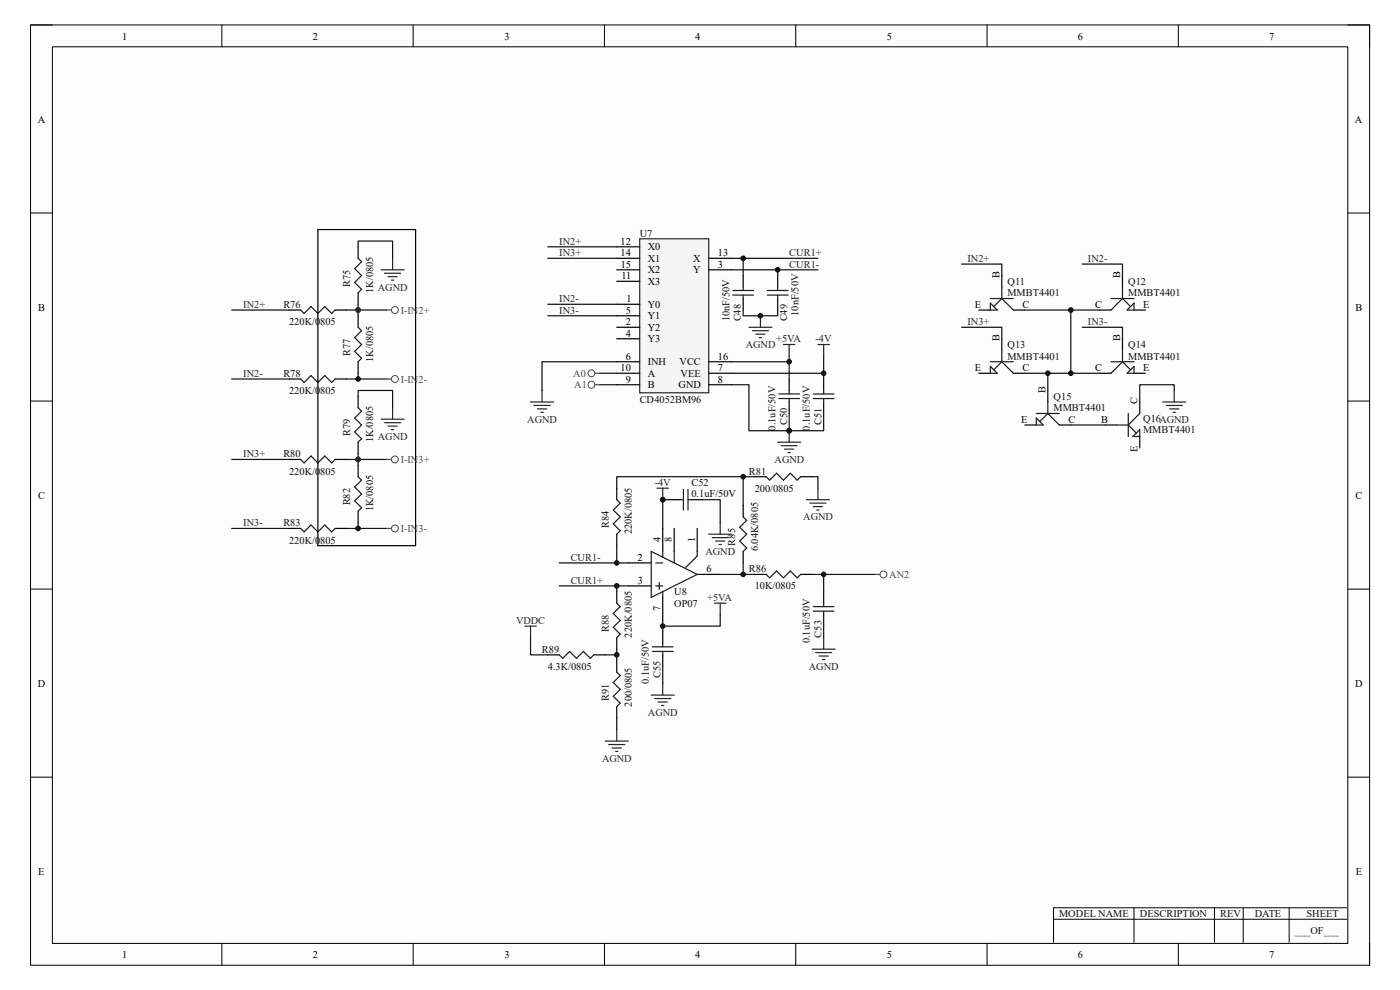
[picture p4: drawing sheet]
<svg xmlns="http://www.w3.org/2000/svg" width="297mm" height="210mm" viewBox="0 0 297 210" stroke-linecap="round" stroke-linejoin="round" font-family="sans-serif">
<path d="M6.5 5.3h284.1v199.5h-284.1z" fill-rule="evenodd" fill="#fcfcfc"/>
<path d="M6.5 5.3h284.1v199.5h-284.1z" fill="none" stroke="#000" stroke-width=".21"/>
<path d="M11.1 9.9h274.8v190.2h-274.8z" fill-rule="evenodd" fill="#fcfcfc"/>
<g fill="none" stroke="#000" stroke-width=".21">
<path d="M6.5 5.3h4.6M11.1 9.9h274.8v190.2h-274.8zM47.1 5.3v4.6M87.6 5.3v4.6M128.2 5.3v4.6M168.8 5.3v4.6M209.4 5.3v4.6M250 5.3v4.6M285.9 5.3h4.7v4.6M6.5 45.2h4.6M285.9 45.2h4.7M6.5 85.1h4.6"/>
<path d="M285.9 85.1h4.7M6.5 125h4.6M285.9 125h4.7M6.5 164.9h4.6M285.9 164.9h4.7M47.1 200.1v4.7M87.7 200.1v4.7M128.2 200.1v4.7M168.8 200.1v4.7M209.4 200.1v4.7M250 200.1v4.7M290.6 200.1v4.7"/>
</g>
<circle cx="76" cy="97.5" r=".49" fill="#0e0e0e"/>
<circle cx="76" cy="97.5" r=".49" fill="none" stroke="#0e0e0e" stroke-width=".21"/>
<circle cx="76" cy="65.8" r=".49" fill="#0e0e0e"/>
<circle cx="76" cy="65.8" r=".49" fill="none" stroke="#0e0e0e" stroke-width=".21"/>
<path d="M223.5 195h62.2M240.6 192.6v7.3M257.7 192.6v7.3M263.7 192.6v7.3M273.5 192.6v7.3M285.7 192.6h-62.2v7.3" fill="none" stroke="#000" stroke-width=".21"/>
<g fill="none" stroke="#000" stroke-width=".25">
<path d="M76 52.4v2.4M61.3 65.8h2.5M71.1 65.8h2.4M76 62.1v2.4M76 67v2.4M76 76.7v2.5M61.3 80.4h2.5M61.3 97.5h2.5M71.1 80.4h2.4M71.1 97.5h2.4M76 84.1v2.4M76 93.8v2.5"/>
<path d="M76 98.7v2.4M61.3 112.1h2.5M71.1 112.1h2.4M76 108.4v2.5M133.3 119.4h4.9M140.6 112.1v4.9M143 112.1v4.9M147.9 112.1v4.9M133.3 124.3h4.9M140.6 126.7v4.9M147.9 121.9h4.9"/>
</g>
<g fill="none" stroke="#1c1c1c" stroke-width=".25">
<path d="M76 54.8l.7 .7-1.5 1.5 1.5 1.5-1.5 1.4 1.5 1.5-.7 .7M63.8 65.8l.7 .7 1.5-1.5 1.4 1.5 1.5-1.5 1.5 1.5 .7-.7M76 69.4l.7 .8-1.5 1.4 1.5 1.5-1.5 1.4 1.5 1.5-.7 .7M63.8 80.4l.7 .7 1.5-1.4 1.4 1.4 1.5-1.4 1.5 1.4 .7-.7M63.8 97.5l.7 .7 1.5-1.5 1.4 1.5 1.5-1.5 1.5 1.5 .7-.7M76 86.5l.7 .7-1.5 1.5 1.5 1.5-1.5 1.4 1.5 1.5-.7 .7M63.8 112.1l.7 .7 1.5-1.4 1.4 1.4 1.5-1.4 1.5 1.4 .7-.7M76 101.1l.7 .8-1.5 1.4 1.5 1.5-1.5 1.4 1.5 1.5-.7 .7M138.2 117l9.7 4.9-9.7 4.8zM139.1 119.4h1.5M140.6 117v1.2M143 117v2.4"/>
<path d="M147.9 117v1l-2.4 2.4M139.1 124.3h1.5M139.9 123.6v1.4M140.6 125.5v1.2"/>
</g>
<path d="M80.9 57.2h4.8M81.6 58h3.4M82.3 58.7h2M83 59.4h.5M83.3 54.8v2.4M80.9 88.9h4.8M81.6 89.7h3.4M82.3 90.4h2M83 91.1h.5M83.3 86.5v2.4" fill="none" stroke="#262626" stroke-width=".25"/>
<path d="M135.7 50.7h14.7v32.6h-14.7z" fill-rule="evenodd" fill="#f5f5f5"/>
<path d="M135.7 50.7h14.7v32.6h-14.7zM158.9 69.4h4.9M159.6 70.2h3.4M160.3 70.9h2M161.1 71.6h.5M161.3 67v2.4M112.6 85.3h4.8M113.3 86h3.4M114 86.7h2M114.7 87.5h.5M115 82.8v2.5" fill="none" stroke="#262626" stroke-width=".25"/>
<g fill="none" stroke="#000" stroke-width=".25">
<path d="M130.8 59.7h4.9M130.8 52.4h4.9M130.8 54.8h4.9M130.8 57.2h4.9M150.4 54.8h4.8M150.4 57.2h4.8M157.7 58.5v2.4M165 58.5v2.4M130.8 64.5h4.9M130.8 67h4.9M130.8 69.4h4.9M130.8 71.9h4.9"/>
<path d="M130.8 76.7h4.9M130.8 79.2h4.9M150.4 76.7h4.8M150.4 79.2h4.8M157.7 63.3v2.5M165 63.3v2.5M130.8 81.6h4.9M150.4 81.6h4.8"/>
</g>
<path d="M155.5 62.6h4.4M155.5 61.6h4.4M157.7 60.9v.7M157.7 62.6v.7M162.8 62.6h4.4M162.8 61.6h4.4M165 60.9v.7M165 62.6v.7" fill="none" stroke="#1c1c1c" stroke-width=".25"/>
<circle cx="161.3" cy="67" r=".49" fill="#0e0e0e"/>
<circle cx="161.3" cy="67" r=".49" fill="none" stroke="#0e0e0e" stroke-width=".21"/>
<path d="M166.2 73.1h2.4M167.4 73.1v2.4M173.5 73.1h2.5M174.7 73.1v2.4M165 93.8h4.9M165.7 94.5h3.4M166.4 95.3h2M167.2 96h.5M167.4 91.4v2.4" fill="none" stroke="#262626" stroke-width=".25"/>
<path d="M167.4 80.4v2.4M167.4 85.3v2.4M174.7 80.4v2.4M174.7 85.3v2.4" fill="none" stroke="#000" stroke-width=".25"/>
<path d="M165.2 84.5h4.4M165.2 83.6h4.4M167.4 82.8v.8M167.4 84.5v.8M172.5 84.6h4.4M172.5 83.6h4.4M174.7 82.8v.8M174.7 84.6v.7" fill="none" stroke="#1c1c1c" stroke-width=".25"/>
<circle cx="167.4" cy="91.4" r=".49" fill="#0e0e0e"/>
<circle cx="167.4" cy="91.4" r=".49" fill="none" stroke="#0e0e0e" stroke-width=".21"/>
<g fill="none" stroke="#000" stroke-width=".25">
<path d="M130.8 103.6v2.4M130.8 113.3v2.5M141.8 106h2.5M146.7 106h2.4M157.7 107.2v2.5M157.7 117v2.4M160.1 101.1h2.4M169.9 101.1h2.4M116.2 138.9h2.4M126 138.9h2.4M140.6 134v2.5M140.6 138.9v2.5"/>
<path d="M160.1 121.9h2.4M169.9 121.9h2.4M174.7 125.5v2.5M174.7 130.4v2.4M130.8 140.1v2.5M130.8 149.9v2.4"/>
</g>
<g fill="none" stroke="#1c1c1c" stroke-width=".25">
<path d="M130.8 106l.8 .7-1.5 1.5 1.5 1.5-1.5 1.4 1.5 1.5-.8 .7M144.3 106h.7M145 103.8v4.4M146 106h.7M146 103.8v4.4M157.7 109.7l.7 .7-1.5 1.5 1.5 1.4-1.5 1.5 1.5 1.4-.7 .8M162.5 101.1l.8 .8 1.4-1.5 1.5 1.5 1.5-1.5 1.4 1.5 .8-.8M118.6 138.9l.8 .8 1.4-1.5 1.5 1.5 1.5-1.5 1.4 1.5 .8-.8M138.4 138.2h4.4M138.4 137.2h4.4M140.6 136.5v.7M140.6 138.2v.7"/>
<path d="M162.5 121.9l.8 .7 1.4-1.5 1.5 1.5 1.5-1.5 1.4 1.5 .8-.7M172.5 129.7h4.4M172.5 128.7h4.4M174.7 128v.7M174.7 129.7v.7M130.8 142.6l.8 .7-1.5 1.5 1.5 1.4-1.5 1.5 1.5 1.5-.8 .7"/>
</g>
<path d="M139.4 103.6h2.4M140.6 103.6v2.4M150.4 113.3h4.8M151.1 114.1h3.4M151.8 114.8h2M152.5 115.5h.5M152.8 110.9v2.4M138.2 147.5h4.8M138.9 148.2h3.4M139.6 148.9h2M140.4 149.7h.4M140.6 145v2.5" fill="none" stroke="#262626" stroke-width=".25"/>
<circle cx="140.6" cy="106" r=".49" fill="#0e0e0e"/>
<circle cx="140.6" cy="106" r=".49" fill="none" stroke="#0e0e0e" stroke-width=".21"/>
<g fill="none" stroke="#262626" stroke-width=".25">
<path d="M246.7 85.3h4.9M247.4 86h3.4M248.1 86.7h2M248.9 87.5h.5M249.1 82.8v2.5M171.1 106h4.9M171.8 106.7h3.4M172.5 107.5h2M173.3 108.2h.5M173.5 103.6v2.4M111.3 132.8h2.5M112.6 132.8v2.5"/>
<path d="M151.6 128h2.4M152.8 128v2.4M172.3 137.7h4.9M173 138.4h3.4M173.8 139.2h1.9M174.5 139.9h.5M174.7 135.3v2.4M128.4 157.2h4.9M129.1 157.9h3.5M129.9 158.7h1.9M130.6 159.4h.5M130.8 154.8v2.4"/>
</g>
<g fill="none" stroke="#000" stroke-width=".25">
<path d="M212.5 58.5v2.4M238.1 58.5v2.4M207.7 65.8h2.4M207.7 79.2h2.4M212.5 71.9v2.4M215 65.8h2.4M215 79.2h2.4M233.3 65.8h2.4M233.3 79.2h2.4M238.1 71.9v2.4M240.6 65.8h2.4M240.6 79.2h2.4"/>
<path d="M217.4 90.2h2.4M222.3 82.8v2.5M224.7 90.2h2.5M234.5 90.2h2.4M241.8 85.3v2.4M241.8 92.6v2.4M130.8 125.5v2.5M130.8 135.3v2.4"/>
</g>
<g fill="none" stroke="#1c1c1c" stroke-width=".25">
<path d="M210.1 64.3l1.5 1.5h-1.5zM210.1 77.7l1.5 1.5h-1.5zM210.1 63.3h4.9M210.1 76.7h4.9M212.5 63.3l2.5 2.5M212.5 63.3l-1.7 1.7M212.5 60.9v2.4M212.5 74.3v2.4M212.5 76.7l2.5 2.5M212.5 76.7l-1.7 1.8M235.7 63.3h4.9M235.7 76.7h4.9"/>
<path d="M238.1 63.3l-2.4 2.5M238.1 63.3l1.8 1.7M238.1 60.9v2.4M238.1 74.3v2.4M238.1 76.7l-2.4 2.5M238.1 76.7l1.8 1.8M239.1 79.2l1.5-1.5v1.5zM240.6 64.3v1.5h-1.5zM219.8 88.7l1.5 1.5h-1.5zM219.8 87.7h4.9M222.3 87.7l2.4 2.5M222.3 87.7l-1.7 1.7"/>
<path d="M222.3 85.3v2.4M236.9 90.2h2.5M239.4 90.2l1.7 1.7M239.4 87.7v4.9M240.3 92.6l1.5-1.5v1.5zM241.8 87.7l-2.4 2.5M130.8 128l.8 .7-1.5 1.4 1.5 1.5-1.5 1.5 1.5 1.4-.8 .8"/>
</g>
<g fill="none" stroke="#0e0e0e" stroke-width=".25">
<path d="M76 52.4v-1.3h7.3v3.7M116.2 52.4h14.6M116.2 54.8h14.6M157.7 54.8v3.7M49.2 65.8h12.1M116.2 64.5h14.6M116.2 67h14.6M127.2 79.2h3.6M130.8 76.7h-15.8v6.1M49.2 80.4h12.1M49.2 97.5h12.1M76 84.1v-1.3h7.3v3.7"/>
<path d="M127.2 81.6h3.6M49.2 112.1h12.1"/>
</g>
<circle cx="157.7" cy="54.8" r=".49" fill="#0e0e0e"/>
<circle cx="157.7" cy="54.8" r=".49" fill="none" stroke="#0e0e0e" stroke-width=".21"/>
<path d="M165 57.2v1.3" fill="none" stroke="#0e0e0e" stroke-width=".25"/>
<circle cx="165" cy="57.2" r=".49" fill="#0e0e0e"/>
<circle cx="165" cy="57.2" r=".49" fill="none" stroke="#0e0e0e" stroke-width=".21"/>
<path d="M128.4 138.9h2.4" fill="none" stroke="#0e0e0e" stroke-width=".25"/>
<circle cx="130.8" cy="138.9" r=".49" fill="#0e0e0e"/>
<circle cx="130.8" cy="138.9" r=".49" fill="none" stroke="#0e0e0e" stroke-width=".21"/>
<path d="M141.8 106h-1.2v6.1" fill="none" stroke="#0e0e0e" stroke-width=".25"/>
<circle cx="140.6" cy="106" r=".49" fill="#0e0e0e"/>
<circle cx="140.6" cy="106" r=".49" fill="none" stroke="#0e0e0e" stroke-width=".21"/>
<path d="M149.1 106h3.7v4.9M152.8 130.4v2.4h-12.2M140.6 141.4v3.6" fill="none" stroke="#0e0e0e" stroke-width=".25"/>
<circle cx="140.6" cy="132.8" r=".49" fill="#0e0e0e"/>
<circle cx="140.6" cy="132.8" r=".49" fill="none" stroke="#0e0e0e" stroke-width=".21"/>
<path d="M157.7 119.4v2.5" fill="none" stroke="#0e0e0e" stroke-width=".25"/>
<circle cx="157.7" cy="121.9" r=".49" fill="#0e0e0e"/>
<circle cx="157.7" cy="121.9" r=".49" fill="none" stroke="#0e0e0e" stroke-width=".21"/>
<path d="M227.2 65.8v13.4M172.3 101.1h1.2v2.5M112.6 135.3v3.6h3.6M174.7 132.8v2.5M130.8 152.3v2.5" fill="none" stroke="#0e0e0e" stroke-width=".25"/>
<circle cx="227.2" cy="65.8" r=".49" fill="#0e0e0e"/>
<circle cx="227.2" cy="65.8" r=".49" fill="none" stroke="#0e0e0e" stroke-width=".21"/>
<circle cx="227.2" cy="79.2" r=".49" fill="#0e0e0e"/>
<circle cx="227.2" cy="79.2" r=".49" fill="none" stroke="#0e0e0e" stroke-width=".21"/>
<path d="M204 56h8.5v2.5M229.6 56h8.5v2.5M204 69.4h8.5v2.5M222.3 79.2v3.6M229.6 69.4h8.5v2.5" fill="none" stroke="#0e0e0e" stroke-width=".25"/>
<circle cx="222.3" cy="79.2" r=".49" fill="#0e0e0e"/>
<circle cx="222.3" cy="79.2" r=".49" fill="none" stroke="#0e0e0e" stroke-width=".21"/>
<path d="M73.5 65.8h8.6M76 64.5v2.5M76 79.2v1.2M227.2 90.2h7.3M249.1 82.8v-1.2h-7.3v3.7" fill="none" stroke="#0e0e0e" stroke-width=".25"/>
<path d="M67.4 48.7h20.8v67.1h-20.8z" fill="none" stroke="#000" stroke-width=".25"/>
<circle cx="76" cy="80.4" r=".49" fill="#0e0e0e"/>
<circle cx="76" cy="80.4" r=".49" fill="none" stroke="#0e0e0e" stroke-width=".21"/>
<path d="M73.5 80.4h8.6M73.5 97.5h8.6M76 96.3v2.4M76 110.9v1.2" fill="none" stroke="#0e0e0e" stroke-width=".25"/>
<circle cx="76" cy="112.1" r=".49" fill="#0e0e0e"/>
<circle cx="76" cy="112.1" r=".49" fill="none" stroke="#0e0e0e" stroke-width=".21"/>
<path d="M155.2 54.8h18.3M155.2 57.2h18.3M155.2 76.7h12.2M157.7 65.8v1.2h7.3v-1.2M73.5 112.1h8.6" fill="none" stroke="#0e0e0e" stroke-width=".25"/>
<circle cx="167.4" cy="76.7" r=".49" fill="#0e0e0e"/>
<circle cx="167.4" cy="76.7" r=".49" fill="none" stroke="#0e0e0e" stroke-width=".21"/>
<path d="M155.2 79.2h19.5M167.4 75.5v4.9" fill="none" stroke="#0e0e0e" stroke-width=".25"/>
<circle cx="174.7" cy="79.2" r=".49" fill="#0e0e0e"/>
<circle cx="174.7" cy="79.2" r=".49" fill="none" stroke="#0e0e0e" stroke-width=".21"/>
<path d="M174.7 75.5v4.9M155.2 81.6h3.7v9.8h15.8v-3.7M167.4 87.7v3.7" fill="none" stroke="#0e0e0e" stroke-width=".25"/>
<circle cx="167.4" cy="91.4" r=".49" fill="#0e0e0e"/>
<circle cx="167.4" cy="91.4" r=".49" fill="none" stroke="#0e0e0e" stroke-width=".21"/>
<path d="M118.6 119.4h14.7M130.8 115.8v3.6" fill="none" stroke="#0e0e0e" stroke-width=".25"/>
<circle cx="130.8" cy="119.4" r=".49" fill="#0e0e0e"/>
<circle cx="130.8" cy="119.4" r=".49" fill="none" stroke="#0e0e0e" stroke-width=".21"/>
<path d="M130.8 137.7v2.4M140.6 131.6v2.4M152.8 121.9h7.3M172.3 121.9h13.4M174.7 121.9v3.6" fill="none" stroke="#0e0e0e" stroke-width=".25"/>
<circle cx="174.7" cy="121.9" r=".49" fill="#0e0e0e"/>
<circle cx="174.7" cy="121.9" r=".49" fill="none" stroke="#0e0e0e" stroke-width=".21"/>
<path d="M157.7 101.1v6.1M160.1 101.1h-29.3v2.5" fill="none" stroke="#0e0e0e" stroke-width=".25"/>
<circle cx="157.7" cy="101.1" r=".49" fill="#0e0e0e"/>
<circle cx="157.7" cy="101.1" r=".49" fill="none" stroke="#0e0e0e" stroke-width=".21"/>
<path d="M118.6 124.3h14.7M130.8 124.3v1.2" fill="none" stroke="#0e0e0e" stroke-width=".25"/>
<circle cx="130.8" cy="124.3" r=".49" fill="#0e0e0e"/>
<circle cx="130.8" cy="124.3" r=".49" fill="none" stroke="#0e0e0e" stroke-width=".21"/>
<path d="M217.4 65.8h15.9M217.4 79.2h15.9" fill="none" stroke="#0e0e0e" stroke-width=".25"/>
<circle cx="76" cy="65.8" r=".49" fill="#262626"/>
<circle cx="76" cy="65.8" r=".49" fill="none" stroke="#262626" stroke-width=".21"/>
<circle cx="76" cy="97.5" r=".49" fill="#262626"/>
<circle cx="76" cy="97.5" r=".49" fill="none" stroke="#262626" stroke-width=".21"/>
<g fill="none" stroke="#4c4c4c" stroke-width=".21">
<circle cx="83.8" cy="65.8" r=".73"/>
<circle cx="125.5" cy="79.2" r=".73"/>
<circle cx="83.8" cy="97.5" r=".73"/>
<circle cx="83.8" cy="80.4" r=".73"/>
<circle cx="125.5" cy="81.6" r=".73"/>
<circle cx="83.8" cy="112.1" r=".73"/>
<circle cx="187.4" cy="121.9" r=".73"/>
</g>
<path d="M82.1 65.8h.9M126.2 79.2h1M82.1 80.4h.9M82.1 97.5h.9M126.2 81.6h1M82.1 112.1h.9M185.7 121.9h1" fill="none" stroke="#4c4c4c" stroke-width=".25"/>
<g font-size="2.2">
<text x="26" y="8.4">1</text>
<text x="66.3" y="8.4">2</text>
<text x="107" y="8.4">3</text>
<text x="147.5" y="8.4">4</text>
<text x="188.1" y="8.4">5</text>
<text x="228.7" y="8.4">6</text>
<text x="269.3" y="8.4">7</text>
<text x="8" y="26">A</text>
<text x="287.4" y="26">A</text>
<text x="131.7" y="51.9">12</text>
<text x="137.4" y="53.1">X0</text>
<text x="131.7" y="54.3">14</text>
<text x="131.7" y="56.8">15</text>
<text x="131.8" y="59.2">11</text>
<text x="137.4" y="55.5">X1</text>
<text x="137.4" y="58">X2</text>
<text x="147.1" y="55.5">X</text>
<text x="147.1" y="58">Y</text>
<text x="152.3" y="54.3">13</text>
<text x="152.3" y="56.8">3</text>
<text x="212.1" y="58.9" transform="rotate(-90 212.1 58.9)">B</text>
<text x="237.7" y="58.9" transform="rotate(-90 237.7 58.9)">B</text>
<text x="8.1" y="65.9">B</text>
<text x="132.9" y="64.1">1</text>
<text x="137.4" y="65.3">Y0</text>
<text x="137.4" y="60.4">X3</text>
<text x="206.8" y="65.3">E</text>
<text x="216.9" y="65.3">C</text>
<text x="232.4" y="65.3">C</text>
<text x="242.5" y="65.3">E</text>
<text x="287.6" y="65.9">B</text>
<text x="132.8" y="69">2</text>
<text x="132.8" y="71.4">4</text>
<text x="132.8" y="66.5">5</text>
<text x="137.4" y="67.7">Y1</text>
<text x="137.4" y="70.2">Y2</text>
<text x="132.8" y="76.3">6</text>
<text x="137.4" y="72.6">Y3</text>
<text x="137.4" y="77.5">INH</text>
<text x="144.2" y="77.5">VCC</text>
<text x="152.3" y="76.3">16</text>
<text x="212.1" y="72.3" transform="rotate(-90 212.1 72.3)">B</text>
<text x="237.7" y="72.3" transform="rotate(-90 237.7 72.3)">B</text>
<text x="131.7" y="78.7">10</text>
<text x="132.8" y="81.2">9</text>
<text x="137.4" y="79.9">A</text>
<text x="137.4" y="82.4">B</text>
<text x="144" y="82.4">GND</text>
<text x="144.4" y="79.9">VEE</text>
<text x="152.3" y="78.7">7</text>
<text x="152.3" y="81.2">8</text>
<text x="206.8" y="78.7">E</text>
<text x="216.9" y="78.7">C</text>
<text x="221.8" y="83.3" transform="rotate(-90 221.8 83.3)">B</text>
<text x="232.4" y="78.7">C</text>
<text x="242.5" y="78.7">E</text>
<text x="216.6" y="89.7">E</text>
<text x="226.7" y="89.7">C</text>
<text x="233.6" y="89.7">B</text>
<text x="241.3" y="85.8" transform="rotate(-90 241.3 85.8)">C</text>
<text x="241.3" y="95.8" transform="rotate(-90 241.3 95.8)">E</text>
<text x="8.1" y="105.8">C</text>
<text x="287.6" y="105.8">C</text>
<text x="135.2" y="119">2</text>
<text x="140.1" y="115" transform="rotate(-90 140.1 115)">4</text>
<text x="142.5" y="115" transform="rotate(-90 142.5 115)">8</text>
<text x="147.4" y="115" transform="rotate(-90 147.4 115)">1</text>
<text x="135.3" y="123.8">3</text>
<text x="149.9" y="121.4">6</text>
<text x="140.1" y="129.7" transform="rotate(-90 140.1 129.7)">7</text>
<text x="8" y="145.7">D</text>
<text x="287.5" y="145.7">D</text>
<text x="8.1" y="185.6">E</text>
<text x="287.6" y="185.6">E</text>
<text x="26" y="203.2">1</text>
<text x="66.3" y="203.2">2</text>
<text x="107" y="203.2">3</text>
<text x="147.5" y="203.2">4</text>
<text x="188.1" y="203.2">5</text>
<text x="228.7" y="203.2">6</text>
<text x="269.3" y="203.2">7</text>
</g>
<g font-size="2.2" fill="#262626">
<text x="118.7" y="51.9">IN2+</text>
<text x="118.7" y="54.3">IN3+</text>
<text x="167.4" y="54.3">CUR1+</text>
<text x="167.4" y="56.8">CUR1-</text>
<text x="205.2" y="55.5">IN2+</text>
<text x="230.8" y="55.5">IN2-</text>
<text x="51.6" y="65.3">IN2+</text>
<text x="80.1" y="61.6">AGND</text>
<text x="118.7" y="64.1">IN2-</text>
<text x="118.7" y="66.5">IN3-</text>
<text x="205.2" y="69">IN3+</text>
<text x="230.8" y="69">IN3-</text>
<text x="158.2" y="73.8">AGND</text>
<text x="164.7" y="72.6">+5VA</text>
<text x="173" y="72.6">-4V</text>
<text x="51.6" y="79.9">IN2-</text>
<text x="111.8" y="89.7">AGND</text>
<text x="80.1" y="93.3">AGND</text>
<text x="51.6" y="97">IN3+</text>
<text x="164.3" y="98.2">AGND</text>
<text x="138.9" y="103.1">-4V</text>
<text x="51.6" y="111.6">IN3-</text>
<text x="170.4" y="110.4">AGND</text>
<text x="121.1" y="119">CUR1-</text>
<text x="149.6" y="117.7">AGND</text>
<text x="121.1" y="123.8">CUR1+</text>
<text x="150" y="127.5">+5VA</text>
<text x="109.5" y="132.4">VDDC</text>
<text x="171.6" y="142.1">AGND</text>
<text x="137.5" y="151.9">AGND</text>
<text x="127.7" y="161.6">AGND</text>
</g>
<g font-size="2.2" fill="#0e0e0e">
<text x="135.7" y="50.2">U7</text>
<text x="60.1" y="65.3">R76</text>
<text x="74.3" y="60.9" transform="rotate(-90 74.3 60.9)">R75</text>
<text x="79.2" y="62.1" transform="rotate(-90 79.2 62.1)">1K/0805</text>
<text x="213.7" y="60.4">Q11</text>
<text x="213.7" y="62.9">MMBT4401</text>
<text x="239.4" y="60.4">Q12</text>
<text x="239.4" y="62.9">MMBT4401</text>
<text x="61.3" y="69">220K/0805</text>
<text x="154.8" y="68.2" transform="rotate(-90 154.8 68.2)">10nF/50V</text>
<text x="157.2" y="68.2" transform="rotate(-90 157.2 68.2)">C48</text>
<text x="167" y="68.2" transform="rotate(-90 167 68.2)">C49</text>
<text x="169.4" y="67" transform="rotate(-90 169.4 67)">10nF/50V</text>
<text x="74.3" y="75.5" transform="rotate(-90 74.3 75.5)">R77</text>
<text x="79.2" y="76.8" transform="rotate(-90 79.2 76.8)">1K/0805</text>
<text x="213.7" y="73.8">Q13</text>
<text x="213.7" y="76.3">MMBT4401</text>
<text x="239.4" y="73.8">Q14</text>
<text x="239.4" y="76.3">MMBT4401</text>
<text x="60.1" y="79.9">R78</text>
<text x="61.3" y="83.6">220K/0805</text>
<text x="135.7" y="85.6">CD4052BM96</text>
<text x="223.5" y="84.8">Q15</text>
<text x="223.5" y="87.2">MMBT4401</text>
<text x="242.5" y="89.5">Q16AGND</text>
<text x="74.3" y="92.6" transform="rotate(-90 74.3 92.6)">R79</text>
<text x="79.2" y="93.8" transform="rotate(-90 79.2 93.8)">1K/0805</text>
<text x="164.5" y="91.4" transform="rotate(-90 164.5 91.4)">0.1uF/50V</text>
<text x="167" y="90.2" transform="rotate(-90 167 90.2)">C50</text>
<text x="171.8" y="91.4" transform="rotate(-90 171.8 91.4)">0.1uF/50V</text>
<text x="174.2" y="90.2" transform="rotate(-90 174.2 90.2)">C51</text>
<text x="242.5" y="91.9">MMBT4401</text>
<text x="60.1" y="97">R80</text>
<text x="61.3" y="100.7">220K/0805</text>
<text x="158.9" y="100.7">R81</text>
<text x="74.3" y="107.2" transform="rotate(-90 74.3 107.2)">R82</text>
<text x="146.7" y="103.1">C52</text>
<text x="146.7" y="105.5">0.1uF/50V</text>
<text x="160.1" y="104.3">200/0805</text>
<text x="60.1" y="111.6">R83</text>
<text x="79.2" y="108.5" transform="rotate(-90 79.2 108.5)">1K/0805</text>
<text x="129.2" y="112.1" transform="rotate(-90 129.2 112.1)">R84</text>
<text x="134" y="113.3" transform="rotate(-90 134 113.3)">220K/0805</text>
<text x="61.3" y="115.3">220K/0805</text>
<text x="156" y="115.7" transform="rotate(-90 156 115.7)">R85</text>
<text x="160.9" y="117" transform="rotate(-90 160.9 117)">6.04K/0805</text>
<text x="158.9" y="121.4">R86</text>
<text x="160.1" y="125.1">10K/0805</text>
<text x="143" y="126.3">U8</text>
<text x="143" y="128.7">OP07</text>
<text x="129.2" y="134" transform="rotate(-90 129.2 134)">R88</text>
<text x="134" y="135.3" transform="rotate(-90 134 135.3)">220K/0805</text>
<text x="171.8" y="136.5" transform="rotate(-90 171.8 136.5)">0.1uF/50V</text>
<text x="174.2" y="135.3" transform="rotate(-90 174.2 135.3)">C53</text>
<text x="115" y="138.5">R89</text>
<text x="116.2" y="142.1">4.3K/0805</text>
<text x="140.1" y="143.8" transform="rotate(-90 140.1 143.8)">C55</text>
<text x="129.2" y="148.7" transform="rotate(-90 129.2 148.7)">R91</text>
<text x="134" y="149.9" transform="rotate(-90 134 149.9)">200/0805</text>
<text x="137.7" y="145" transform="rotate(-90 137.7 145)">0.1uF/50V</text>
<text x="224.7" y="194.6">MODEL NAME</text>
<text x="241.8" y="194.6">DESCRIPTION</text>
<text x="258.9" y="194.6">REV</text>
<text x="266.2" y="194.6">DATE</text>
<text x="277.2" y="194.6">SHEET</text>
<text x="274.7" y="198.2">___OF___</text>
</g>
<g font-size="2.2" fill="#4c4c4c">
<text x="85" y="66.5">I-IN2+</text>
<text x="85" y="81.2">I-IN2-</text>
<text x="121.6" y="79.9">A0</text>
<text x="121.8" y="82.4">A1</text>
<text x="85" y="98.2">I-IN3+</text>
<text x="85" y="112.9">I-IN3-</text>
<text x="188.6" y="122.6">AN2</text>
</g>
</svg>
